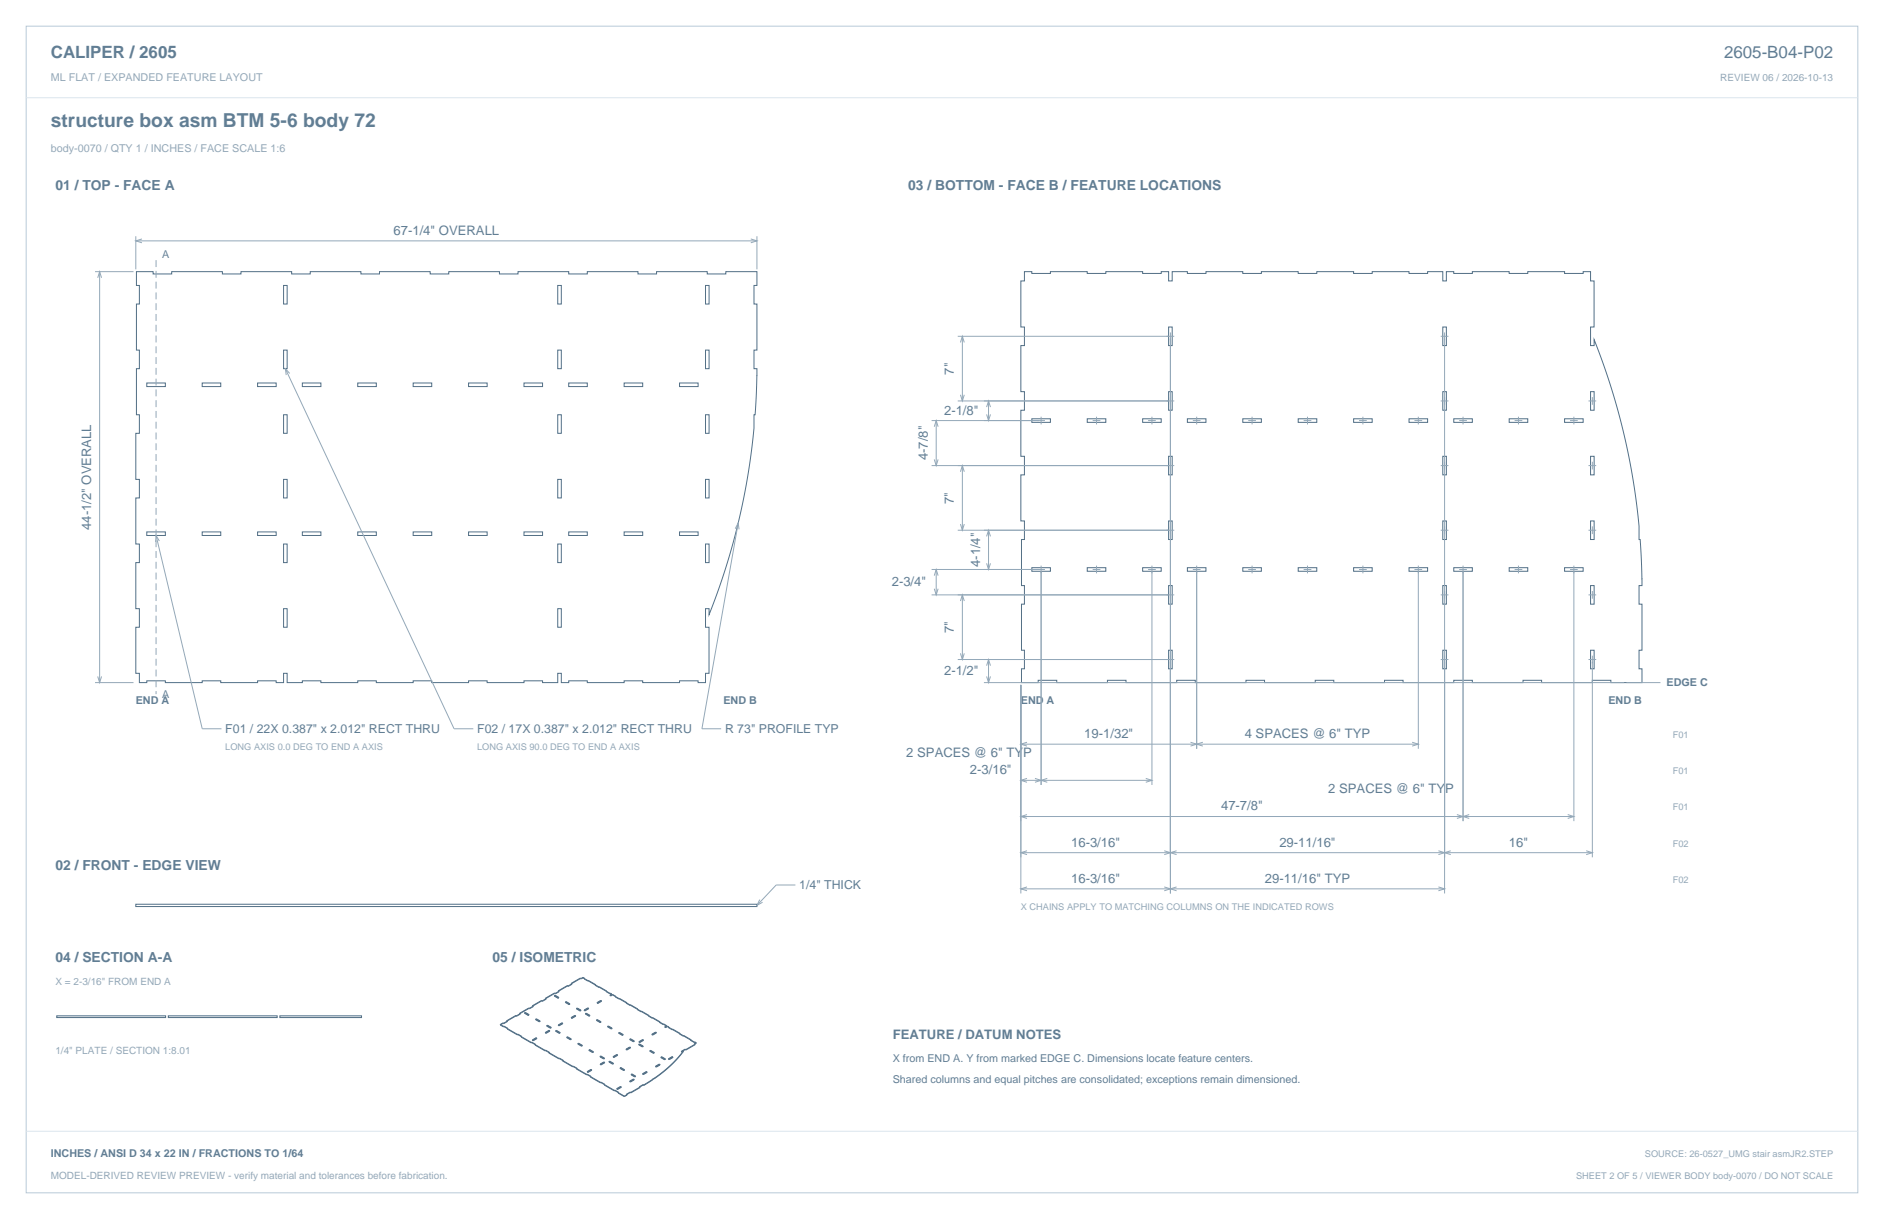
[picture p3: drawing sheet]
<svg xmlns="http://www.w3.org/2000/svg" width="864mm" height="559mm" viewBox="0 0 864 559" stroke-linecap="round" stroke-linejoin="round" font-family="sans-serif">
<path d="M12 12h840v535h-840z" fill="none" stroke="#b8cad8" stroke-width=".46"/>
<path d="M12 45h840" fill="none" stroke="#dbe5ed" stroke-width=".46"/>
<g fill="none" stroke="#536f85" stroke-width=".46">
<path d="M63 125h7v1h9v-1h23v1h8v-1h24v1h8v-1h23v1h9v-1h23v1h9v-1h23v1h8v-1h24v1h8v-1h23v1h9v-1h23v1h9v-1h14v6h-1v8h1v21h-1v9h1v3l-1 17v1v6l-1 10-4 23-6 24-10 29v-3h-2v9h2v21h-2v4h-3v-1h-9v1h-16v-1h-9v1h-17v-1h-8v1h-4v-4h-1v4h-7v-1h-9v1h-17v-1h-8v1h-17v-1h-9v1h-16v-1h-9v1h-17v-1h-8v1h-7v-4h-2v4h-3v-1h-9v1h-17v-1h-8v1h-17v-1h-9v1h-3v-4h-2v-21h2v-9h-2v-21h2v-9h-2v-21h2v-8h-2v-21h2v-9h-1v-21h1v-9h-1v-21h1v-8h-1zM130 131h2v8h-2zM256 131h1v8h-1zM323 131h2v8h-2zM470 125h3h8h17h9h17h8h4v4h1v-4h7h9h17h8h17h9h16h9h17h8h7v4h2v-4h3h9h17h8h17h9h3v4h2v21h-2v8h2v-2l10 28 5 23 4 25 1 9v6h1v1l1 17v3h-2v9h2v21h-2v9h2v6h-15v-1h-8v1h-23v-1h-9v1h-23v-1h-9v1h-23v-1h-8v1h-24v-1h-8v1h-23v-1h-9v1h-23v-1h-9v1h-23v-1h-8v1h-24v-1h-8v1h-8v-6h2v-9h-2v-21h2v-9h-2v-21h2v-8h-2v-21h2v-9h-2v-21h2v-8h-2v-22h2v-8h-2v-21h2zM536 150h1v8h-1zM661 150h2v8h-2zM67 176h9v1h-9zM93 176h8v1h-8zM118 176h9v1h-9zM130 160h2v9h-2zM139 176h8v1h-8z"/>
<path d="M164 176h9v1h-9zM189 176h9v1h-9zM215 176h8v1h-8zM240 176h9v1h-9zM256 160h1v9h-1zM261 176h8v1h-8zM286 176h9v1h-9zM311 176h9v1h-9zM323 160h2v9h-2zM536 180h1v8h-1zM661 180h2v8h-2zM729 180h2v8h-2z"/>
<path d="M130 190h2v9h-2zM256 190h1v9h-1zM323 190h2v9h-2zM473 192h8v2h-8zM498 192h9v2h-9zM524 192h8v2h-8zM544 192h9v2h-9zM570 192h8v2h-8zM595 192h9v2h-9zM620 192h9v2h-9zM646 192h8v2h-8zM666 192h9v2h-9z"/>
<path d="M692 192h8v2h-8zM717 192h9v2h-9zM130 220h2v8h-2zM256 220h1v8h-1zM323 220h2v8h-2zM536 209h1v9h-1zM661 209h2v9h-2zM729 209h2v9h-2zM536 239h1v8h-1zM661 239h2v8h-2zM729 239h2v8h-2zM67 244h9v1h-9z"/>
<path d="M93 244h8v1h-8zM118 244h9v1h-9zM130 249h2v9h-2zM139 244h8v1h-8zM164 244h9v1h-9zM189 244h9v1h-9zM215 244h8v1h-8zM240 244h9v1h-9zM256 249h1v9h-1zM261 244h8v1h-8zM286 244h9v1h-9zM311 244h9v1h-9z"/>
<path d="M323 249h2v9h-2zM130 279h2v9h-2zM256 279h1v9h-1zM473 260h8v2h-8zM498 260h9v2h-9zM524 260h8v2h-8zM536 268h1v9h-1zM544 260h9v2h-9zM570 260h8v2h-8zM595 260h9v2h-9zM620 260h9v2h-9zM646 260h8v2h-8z"/>
<path d="M661 268h2v9h-2zM666 260h9v2h-9zM692 260h8v2h-8zM717 260h9v2h-9zM729 268h2v9h-2zM536 298h1v9h-1zM661 298h2v9h-2zM729 298h2v9h-2zM62 415h285v1h-285z"/>
</g>
<g fill="none" stroke="#93a8b9" stroke-width=".46">
<path d="M62 108v15M62 110h285M65 110h-3l3 1M344 110h3l-3 1M347 108v15M44 125h17M45 127l1-2 1 2M46 125v188M439 154h99M440 157l1-3 1 3M441 154v30M536 152v258"/>
<path d="M660 154h4M662 152v258M131 169l77 165h9M133 171l-2-2v3M427 193h52M428 196l1-3 1 3M429 193v20M439 184h99M440 181l1 3 1-3M452 187l1-3 1 3M452 190l1 3 1-3M453 184v9"/>
<path d="M477 191v4M501 193h3M503 191v4M526 193h4M528 191v4M547 193h3M549 191v4M572 193h4M574 191v4M598 193h3M599 191v4M623 193h4"/>
<path d="M625 191v4M648 193h4M650 191v4M660 184h4M669 193h3M671 191v4M694 193h4M696 191v4M720 193h3M721 191v4M728 184h4M730 182v4"/>
<path d="M427 213h111M428 211l1 2 1-2M440 216l1-3 1 3M441 213v30M660 213h4M728 213h4M730 212v3M338 240l-16 94h9M72 245l21 89h9M73 248l-1-3-1 3M337 242l1-2 1 3M439 243h99"/>
<path d="M440 240l1 3 1-3M452 246l1-3 1 3M452 258l1 3 1-3M453 243v18M477 259v101M503 259v4M528 259v101M549 259v84M574 259v4M599 259v4M625 259v4M650 259v84"/>
<path d="M660 243h4M671 259v117M696 259v4M721 259v117M728 243h4M730 241v4M427 261h52M427 273h111M428 264l1-3 1 3M428 270l1 3 1-3M429 261v12M440 276l1-3 1 3"/>
<path d="M441 273v29M501 261h3M526 261h4M547 261h3M572 261h4M598 261h3M623 261h4M648 261h4M660 273h4M669 261h3M694 261h4M720 261h3"/>
<path d="M728 273h4M730 271v3M440 300l1 2 1-2M44 313h17M45 310l1 3 1-3M439 302h99M451 313h293M452 305l1-3 1 3M452 310l1 3 1-3M453 302v11M468 314v96M660 302h4"/>
<path d="M728 302h4M730 301v92M746 313h15M468 341h182M468 358h60M471 340l-3 1 3 1M471 357l-3 1 3 1M474 357l3 1-3 1M480 357l-3 1 3 1M525 357l3 1-3 1M546 340l3 1-3 1M551 340l-2 1 2 1"/>
<path d="M647 340l3 1-3 1M468 374h253M471 373l-3 1 3 1M668 373l3 1-3 1M673 373l-2 1 2 1M719 373l2 1-2 1M468 391h262M471 390l-3 1 3 1M534 390l2 1-2 1M539 390l-3 1 3 1M659 390l3 1-3 1M665 390l-3 1 3 1"/>
<path d="M727 390l3 1-3 1M348 412l-1 3 3-1M365 406h-9l-9 9M468 407h194M471 407h-3l3 1M534 407h2l-2 1M539 407h-3l3 1M659 407h3l-3 1"/>
</g>
<path d="M72 119v199" fill="none" stroke="#93a8b9" stroke-width=".46" stroke-dasharray="3.2 1.8" stroke-linecap="butt"/>
<g fill="#f2f6f9" stroke="#536f85" stroke-width=".46">
<path d="M26 466h50h-50z" fill-rule="evenodd"/>
<path d="M77 466h50h-50z" fill-rule="evenodd"/>
<path d="M128 466h38h-38z" fill-rule="evenodd"/>
</g>
<g fill="none" stroke="#536f85" stroke-width=".46">
<path d="M248 459l-4 2M248 459h.1M248 459h1M249 459h.1M250 458h.1M250 458l-1 1M254 456l2 1M254 457l2 1M254 456v1M254 455l-4 3M254 455h1M254 455h.1"/>
<path d="M254 455l1 1M254 456h.1M255 455v1M256 457v1M256 454v1M256 457h.1M256 455l-1 1M259 459l2 1M259 460l2 1M259 459v1M260 459h-1M260 459l-1 1"/>
<path d="M260 459l1 1M260 459h.1M260 452h.1M260 452l-4 2M260 452l-5 3M262 451h.1M262 451l-2 1M266 449l-6 3M266 448l-4 3M266 448v1M266 449h.1M267 448l2 1"/>
<path d="M267 448l-1 1M267 448h.1M267 448h1M268 449l1 1M268 448v1M269 449v1M270 450l5 2M270 449l3 2M270 449h-1M270 449v1M270 450h-1M273 452l2 1"/>
<path d="M273 451v1M274 460h.1M275 452v1M275 453l5 2M275 452h.1M275 453h.1M275 452l3 2M275 459l-1 1M275 459h1M275 459h.1M276 459l-2 1M276 459h.1"/>
<path d="M278 455l2 1M278 454v1M278 455h.1M278 454h.1M280 456h.1M280 456v1M280 455v1M280 455h.1M281 456l3 2M281 456l-1 1M281 456l1 1M281 456h.1"/>
<path d="M281 456h-1M282 457l2 1M282 457h.1M284 458l5 3M284 458h.1M284 458l3 2M287 460l2 1M287 460h.1M229 470l2 1M229 470h.1M231 469l-2 1M231 469h.1"/>
<path d="M231 471h.1M231 471l6 3M231 470v1M231 470l2 1M232 468h1M233 472l4 2M233 468l-2 1M233 471v1M236 465l-4 3M236 466l-5 3M236 465l1 1M236 466h1"/>
<path d="M236 465v1M237 466h.1M237 474h.1M237 474l7 4M237 474l2 1M238 464v1M238 465l-1 1M239 475l5 3M239 475h.1M240 464l2 1M240 465l2 1M240 464v1"/>
<path d="M241 464h-1M241 464l1 1M241 464l-1 1M242 462h1M242 462l-5 4M242 462l-4 2M242 462h.1M242 465v1M242 465h.1M243 462h.1M244 478h.1M244 478l6 4"/>
<path d="M244 478l1 1M244 477h.1M244 461h.1M244 461l-1 1M245 479l5 3M245 479h.1M246 467l2 1M246 467l1 1M246 467h.1M246 476l-2 1M246 476h.1M248 468h-1"/>
<path d="M248 468h.1M250 473h.1M250 474h.1M250 473v1M251 470l2 1M251 470l1 1M251 470h.1M252 472l-2 1M252 473h.1M252 473l-2 1M252 472h.1M252 472v1"/>
<path d="M253 471h-1M253 471h.1M255 473l2 1M255 473l1 1M255 473h.1M255 472v1M255 472l2 1M256 470h.1M257 474h-1M257 473l-1 1M257 473v1M258 469l-2 1"/>
<path d="M258 469h.1M260 475l2 1M260 476l2 1M260 475v1M260 475h.1M261 460v1M261 460h.1M262 476v1M262 476h.1M262 466v1M262 467h.1M264 465l-2 1"/>
<path d="M264 466l-2 1M264 465v1M264 466h.1M264 462l2 1M264 463h2M264 462v1M265 462l1 1M265 462h-1M265 462l-1 1M265 462h.1M265 478l2 1M265 479l2 1"/>
<path d="M265 478v1M265 478h.1M266 463h.1M267 479v1M267 479h.1M268 463h.1M268 465l2 1M268 465h.1M269 465l1 1M269 464l1 1M269 465h-1M269 464l-1 1"/>
<path d="M269 464v1M269 462l-1 1M269 462h.1M269 462h1M270 462l-2 1M270 462h.1M270 466h.1M270 465v1M273 468l2 1M273 468h.1M274 468l1 1M274 467v1"/>
<path d="M274 468h-1M274 467l1 1M274 467l-1 1M275 469h.1M275 468v1M279 470l1 1M279 471l1 1M279 470v1M279 471l2 1M279 470l2 1M279 470h.1M279 471h.1"/>
<path d="M280 471v1M281 471h-1M281 471v1M281 472h-1M284 473l1 1M284 474l1 1M284 473v1M284 473l2 1M284 473h.1M285 474v1M286 474h-1M286 474l-1 1"/>
<path d="M286 474h.1M289 480h.1M289 480l-2 1M289 476l1 1M289 477l1 1M289 476v1M289 461h.1M289 461l5 3M289 461l3 2M289 476l2 1M289 476h.1M290 477v1"/>
<path d="M291 477h-1M291 477l-1 1M291 477h.1M292 463l2 1M292 463h.1M293 479l1 1M293 479h.1M293 478h.1M293 479l2 1M294 464h.1M294 464l5 3M294 464l3 1"/>
<path d="M294 480h.1M295 477h.1M295 477l-2 1M295 480h-1M295 480h.1M297 466l2 1M297 465v1M299 474h.1M299 474v1M299 467h.1M299 467l5 2M299 466v1"/>
<path d="M299 466l4 2M301 473h.1M301 473v1M301 473l-2 1M301 474l-2 1M302 469l2 1M303 468l-1 1M304 469v1M304 470h2M304 469l2 1M304 470h.1M304 469h.1"/>
<path d="M305 471h.1M306 470h.1M306 470l-1 1M306 471l2 1M306 470l1 1M306 471h-1M306 470v1M307 471h-1M308 472h.1M308 472l5 3M308 472l4 2M312 474l1 1"/>
<path d="M312 474h.1M313 475h.1M313 475l5 3M313 475l4 2M317 477l1 1M317 477h.1M318 478l1 1M318 479h1M318 478v1M318 478h1M318 478h.1M319 479l-5 2"/>
<path d="M319 479h.1M319 478l-1 1M319 478h.1M319 478h-1M250 482h.1M250 482l6 3M250 481v1M250 481l2 1M252 483l4 2M252 482v1M256 485h.1M256 485l7 4"/>
<path d="M256 485l2 1M258 486l5 3M258 486h.1M263 489h.1M263 489l6 4M263 489l1 1M264 490l5 3M264 490h.1M269 493h.1M269 493l6 3M269 492l2 1M269 492v1"/>
<path d="M269 491l1 1M269 491h.1M270 481l2 1M270 482l2 1M270 481v1M270 481h.1M271 494l4 2M271 493v1M271 490v1M271 490h.1M271 490l-2 1M271 491l-1 1"/>
<path d="M272 482v1M272 482h.1M275 484l2 1M275 484h.1M275 488h.1M275 496h.1M275 496l7 4M275 496l2 1M277 487h.1M277 487l-2 1M277 497l5 3M277 485h.1"/>
<path d="M277 497h.1M279 487l2 1M279 487h.1M279 486l2 1M279 486v1M281 485h.1M281 484v1M281 488h.1M281 487v1M282 500h.1M282 500l4 2M282 500l2 1"/>
<path d="M283 499h.1M283 483l-2 1M283 484l-2 1M283 484h.1M283 483v1M284 490l2 1M284 490h.1M284 498h1M284 498l-1 1M285 489l-1 1M285 489l1 1M285 498l-2 1"/>
<path d="M285 498h.1M286 491h.1M286 490v1M287 481h.1M289 496h.1M289 492l2 2M289 493l2 1M289 492v1M290 492l1 1M290 492l-1 1M290 492h-1M290 495h1"/>
<path d="M290 495l-1 1M291 495l-2 1M291 495h.1M291 493v1M291 494h.1M293 498v1M293 499l-4 2M295 492v1M295 492h.1M295 497v1M295 497l-6 4M295 497h.1"/>
<path d="M295 497l-2 1M296 497h.1M296 497h-1M296 497l-1 1M296 491l-1 1M296 491l1 1M296 491h1M297 491l-2 1M297 491v1M297 492l-2 1M298 482l2 1M298 482h.1"/>
<path d="M298 481v1M298 481l2 1M299 495h.1M299 495l-3 2M300 483h.1M300 482v1M300 494l-1 1M300 494h.1M301 489h.1M302 488l-1 1M302 488h1M303 488l-2 1"/>
<path d="M303 488h.1M303 485l2 1M303 485h.1M303 484l2 1M303 484v1M305 486h.1M305 485v1M306 485l1 1M306 486h1M306 485v1M308 484v1M308 484l-2 1"/>
<path d="M308 485l-2 1M308 485l-1 1M308 485h.1M312 482h1M312 482h.1M313 482h.1M313 482l-5 6-8 6M314 481l-2 1M314 481h.1M283 501l3 2M284 501h-1M286 502v1"/>
<path d="M287 502h.1M287 502l-1 1M289 501l-3 1M289 501h.1M289 501l-2 1"/>
</g>
<path d="M12 519h840" fill="none" stroke="#dbe5ed" stroke-width=".46"/>
<text font-size="8.8" fill="#617e94" x="23" y="58">structure box asm BTM 5-6 body 72</text>
<g font-size="7.8" fill="#617e94">
<text x="23" y="27">CALIPER / 2605</text>
<text x="790" y="27">2605-B04-P02</text>
</g>
<g font-size="6.3" fill="#617e94">
<text x="25" y="87">01 / TOP - FACE A</text>
<text x="416" y="87">03 / BOTTOM - FACE B / FEATURE LOCATIONS</text>
<text x="25" y="399">02 / FRONT - EDGE VIEW</text>
<text x="25" y="441">04 / SECTION A-A</text>
<text x="226" y="441">05 / ISOMETRIC</text>
</g>
<g font-size="6" fill="#617e94">
<text x="180" y="108">67-1/4&quot; OVERALL</text>
<text x="437" y="172" transform="rotate(-90 437 172)">7&quot;</text>
<text x="433" y="190">2-1/8&quot;</text>
<text x="425" y="211" transform="rotate(-90 425 211)">4-7/8&quot;</text>
<text x="437" y="231" transform="rotate(-90 437 231)">7&quot;</text>
<text x="42" y="243" transform="rotate(-90 42 243)">44-1/2&quot; OVERALL</text>
<text x="449" y="260" transform="rotate(-90 449 260)">4-1/4&quot;</text>
<text x="409" y="269">2-3/4&quot;</text>
<text x="437" y="290" transform="rotate(-90 437 290)">7&quot;</text>
<text x="433" y="309">2-1/2&quot;</text>
<text x="497" y="338">19-1/32&quot;</text>
<text x="571" y="338">4 SPACES @ 6&quot; TYP</text>
<text x="415" y="347">2 SPACES @ 6&quot; TYP</text>
<text x="445" y="355">2-3/16&quot;</text>
<text x="609" y="364">2 SPACES @ 6&quot; TYP</text>
<text x="560" y="371">47-7/8&quot;</text>
<text x="491" y="388">16-3/16&quot;</text>
<text x="586" y="388">29-11/16&quot;</text>
<text x="692" y="388">16&quot;</text>
<text x="491" y="405">16-3/16&quot;</text>
<text x="580" y="405">29-11/16&quot; TYP</text>
<text x="409" y="476">FEATURE / DATUM NOTES</text>
</g>
<g font-size="5.6" fill="#617e94">
<text x="103" y="336">F01 / 22X 0.387&quot; x 2.012&quot; RECT THRU</text>
<text x="219" y="336">F02 / 17X 0.387&quot; x 2.012&quot; RECT THRU</text>
<text x="332" y="336">R 73&quot; PROFILE TYP</text>
<text x="366" y="407">1/4&quot; THICK</text>
</g>
<g font-size="4.9" fill="#93a8b9">
<text x="23" y="37">ML FLAT / EXPANDED FEATURE LAYOUT</text>
<text x="23" y="69">body-0070 / QTY 1 / INCHES / FACE SCALE 1:6</text>
</g>
<g font-size="4.9" fill="#617e94">
<text x="74" y="118">A</text>
<text x="764" y="315">EDGE C</text>
<text x="62" y="323">END A</text>
<text x="74" y="320">A</text>
<text x="332" y="323">END B</text>
<text x="468" y="323">END A</text>
<text x="737" y="323">END B</text>
<text x="409" y="487">X from END A. Y from marked EDGE C. Dimensions locate feature centers.</text>
<text x="409" y="496">Shared columns and equal pitches are consolidated; exceptions remain dimensioned.</text>
<text x="23" y="531">INCHES / ANSI D 34 x 22 IN / FRACTIONS TO 1/64</text>
</g>
<g font-size="4.6" fill="#93a8b9">
<text x="789" y="37">REVIEW 06 / 2026-10-13</text>
<text x="25" y="452">X = 2-3/16&quot; FROM END A</text>
<text x="25" y="483">1/4&quot; PLATE / SECTION 1:8.01</text>
<text x="23" y="540">MODEL-DERIVED REVIEW PREVIEW - verify material and tolerances before fabrication.</text>
</g>
<g font-size="4.2" fill="#93a8b9">
<text x="767" y="338">F01</text>
<text x="103" y="344">LONG AXIS 0.0 DEG TO END A AXIS</text>
<text x="219" y="344">LONG AXIS 90.0 DEG TO END A AXIS</text>
<text x="767" y="355">F01</text>
<text x="767" y="371">F01</text>
<text x="767" y="388">F02</text>
<text x="767" y="405">F02</text>
<text x="468" y="417">X CHAINS APPLY TO MATCHING COLUMNS ON THE INDICATED ROWS</text>
<text x="754" y="531">SOURCE: 26-0527_UMG stair asmJR2.STEP</text>
<text x="722" y="540">SHEET 2 OF 5 / VIEWER BODY body-0070 / DO NOT SCALE</text>
</g>
</svg>
